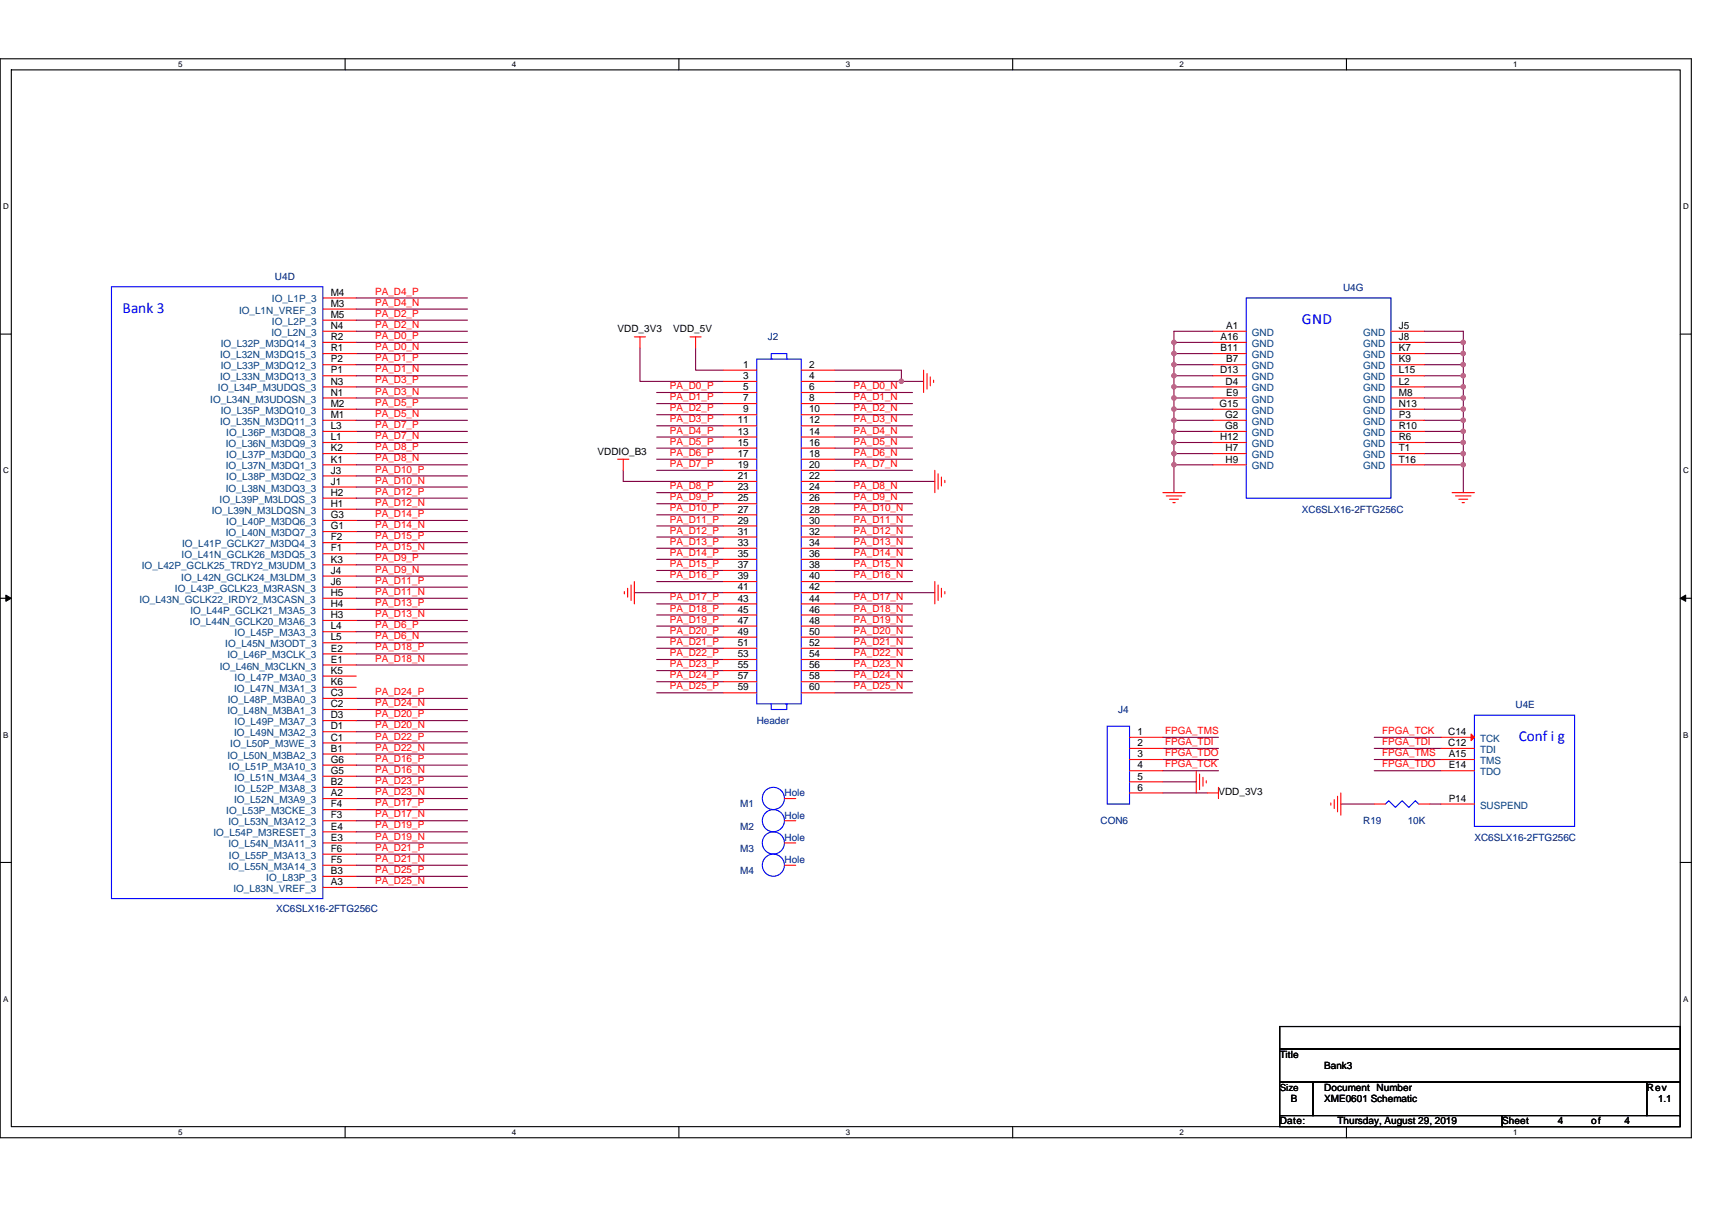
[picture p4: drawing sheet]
<svg xmlns="http://www.w3.org/2000/svg" width="297mm" height="210mm" viewBox="0 0 297 210" stroke-linecap="round" stroke-linejoin="round" font-family="sans-serif">
<path d="M0 10.2h293.5v187.2h-293.5zM2 12.1h289.5v183.4h-289.5z" fill="none" stroke="#000" stroke-width=".19"/>
<g fill="#fff">
<path d="M30.9 10.4h.8v1.6h-.8z"/>
<path d="M30.9 195.7h.8v1.6h-.8z"/>
</g>
<path d="M59.9 10.2v1.9M59.9 195.5v1.9" fill="none" stroke="#000" stroke-width=".19"/>
<g fill="#fff">
<path d="M88.8 10.4h.8v1.6h-.8z"/>
<path d="M88.8 195.7h.8v1.6h-.8z"/>
</g>
<path d="M117.8 10.2v1.9M117.8 195.5v1.9" fill="none" stroke="#000" stroke-width=".19"/>
<g fill="#fff">
<path d="M146.7 10.4h.8v1.6h-.8z"/>
<path d="M146.7 195.7h.8v1.6h-.8z"/>
</g>
<path d="M175.7 10.2v1.9M175.7 195.5v1.9" fill="none" stroke="#000" stroke-width=".19"/>
<g fill="#fff">
<path d="M204.7 10.4h.7v1.6h-.7z"/>
<path d="M204.7 195.7h.7v1.6h-.7z"/>
</g>
<path d="M233.6 10.2v1.9M233.6 195.5v1.9" fill="none" stroke="#000" stroke-width=".19"/>
<g fill="#fff">
<path d="M262.6 10.4h.7v1.6h-.7z"/>
<path d="M262.6 195.7h.7v1.6h-.7z"/>
<path d="M.5 35.1h1v1.5h-1z"/>
<path d="M292 35.1h1v1.5h-1z"/>
<path d="M.5 80.9h1v1.5h-1z"/>
<path d="M292 80.9h1v1.5h-1z"/>
</g>
<path d="M0 58h2M291.5 58h2" fill="none" stroke="#000" stroke-width=".19"/>
<g fill="#fff">
<path d="M.5 126.7h.9v1.6h-.9z"/>
<path d="M292 126.7h.9v1.6h-.9z"/>
</g>
<path d="M0 103.8h2M291.5 103.8h2" fill="none" stroke="#000" stroke-width=".19"/>
<path d="M1 103.3l1 .5-1 .6zM291.5 103.8l1-.5v1.1z" fill="#000" stroke="#000" stroke-width=".17"/>
<g fill="#fff">
<path d="M.5 172.6h.9v1.5h-.9z"/>
<path d="M292 172.6h.9v1.5h-.9z"/>
</g>
<path d="M0 149.7h2M291.5 149.7h2M222 178.1h69.5v3.9h-69.5zM222 182h69.5v5.8h-69.5zM222 187.8h5.8v5.8h-5.8zM222 193.6h38.6v1.9h-38.6zM227.8 187.8h57.9v5.8h-57.9zM260.6 193.6h30.9v1.9h-30.9zM285.7 187.8h5.8v5.8h-5.8z" fill="none" stroke="#000" stroke-width=".19"/>
<g fill="none" stroke="#800040" stroke-width=".19">
<path d="M61.8 51.7h19.3M61.8 53.6h19.3M61.8 55.6h19.3M61.8 57.5h19.3M61.8 59.4h19.3M203.7 59.4v2M203.7 59.4h6.8M210.5 57.5h-6.8v1.9M247.1 57.5h6.8v1.9M247.1 59.4h6.8M253.9 59.4v2M61.8 61.4h19.3"/>
<path d="M61.8 63.3h19.3M61.8 65.2h19.3M61.8 67.1h19.3M61.8 69.1h19.3M61.8 71h19.3M61.8 72.9h19.3M61.8 74.9h19.3M61.8 76.8h19.3M61.8 78.7h19.3M111 60.4v5.8h14.5M113.9 68.1h11.6M113.9 70h11.6"/>
<path d="M113.9 72h11.6M113.9 73.9h11.6M113.9 75.8h11.6M113.9 77.8h11.6M113.9 79.7h11.6M120.7 60.4v3.8h4.8M144.8 68.1h13.5M144.8 70h13.5M144.8 72h13.5M144.8 73.9h13.5M144.8 75.8h13.5M144.8 77.8h13.5"/>
<path d="M144.8 79.7h13.5M144.8 66.2h11.6M144.8 64.2h11.6v2M156.4 66.2h3.8M203.7 61.4v1.9M203.7 63.3v1.9M203.7 65.2v1.9M203.7 67.1v2M203.7 69.1v1.9M203.7 71v1.9M203.7 72.9v2M203.7 74.9v1.9"/>
<path d="M203.7 76.8v1.9M203.7 78.7v2M203.7 61.4h6.8M203.7 63.3h6.8M203.7 65.2h6.8M203.7 67.1h6.8M203.7 69.1h6.8M203.7 71h6.8M203.7 72.9h6.8M203.7 74.9h6.8M203.7 76.8h6.8M203.7 78.7h6.8"/>
<path d="M247.1 61.4h6.8M247.1 63.3h6.8M247.1 65.2h6.8M247.1 67.1h6.8M247.1 69.1h6.8M247.1 71h6.8M247.1 72.9h6.8M247.1 74.9h6.8M247.1 76.8h6.8M247.1 78.7h6.8M253.9 61.4v1.9M253.9 63.3v1.9"/>
<path d="M253.9 65.2v1.9M253.9 67.1v2M253.9 69.1v1.9M253.9 71v1.9M253.9 72.9v2M253.9 74.9v1.9M253.9 76.8v1.9M253.9 78.7v2M61.8 80.7h19.3M61.8 82.6h19.3M61.8 84.5h19.3M61.8 86.4h19.3"/>
<path d="M61.8 88.4h19.3M61.8 90.3h19.3M61.8 92.2h19.3M61.8 94.2h19.3M61.8 96.1h19.3M61.8 98h19.3M61.8 100h19.3M108.1 81.6v1.9h17.4M113.9 81.6h11.6M113.9 85.5h11.6M113.9 87.4h11.6M113.9 89.3h11.6"/>
<path d="M113.9 91.3h11.6M113.9 93.2h11.6M113.9 95.1h11.6M113.9 97.1h11.6M113.9 99h11.6M144.8 81.6h13.5M144.8 85.5h13.5M144.8 87.4h13.5M144.8 89.3h13.5M144.8 93.2h13.5M144.8 91.3h13.5M144.8 95.1h13.5"/>
<path d="M144.8 99h13.5M144.8 97.1h13.5M144.8 83.5h17.4M203.7 80.7v4.8M203.7 80.7h6.8M247.1 80.7h6.8M253.9 80.7v4.8M61.8 101.9h19.3M61.8 103.8h19.3M61.8 105.7h19.3M61.8 107.7h19.3M61.8 109.6h19.3"/>
<path d="M61.8 111.5h19.3M61.8 113.5h19.3M61.8 115.4h19.3M110.1 102.8h15.4M113.9 100.9h11.6M113.9 104.8h11.6M113.9 106.7h11.6M113.9 108.6h11.6M113.9 110.6h11.6M113.9 112.5h11.6M113.9 114.4h11.6M113.9 116.4h11.6"/>
<path d="M113.9 118.3h11.6M144.8 100.9h13.5M144.8 104.8h13.5M144.8 106.7h13.5M144.8 108.6h13.5M144.8 110.6h13.5M144.8 112.5h13.5M144.8 114.4h13.5M144.8 116.4h13.5M144.8 118.3h13.5M144.8 102.8h17.4M61.8 121.2h19.3"/>
<path d="M61.8 123.1h19.3M61.8 125.1h19.3M61.8 127h19.3M61.8 128.9h19.3M61.8 130.9h19.3M61.8 132.8h19.3M61.8 134.7h19.3M61.8 136.6h19.3M61.8 138.6h19.3M113.9 120.2h11.6M144.8 120.2h13.5M201.8 129.9h9.6"/>
<path d="M201.8 128h9.6M201.8 131.8h9.6M201.8 133.8h9.6M201.8 135.7h5.8M201.8 137.6h7.7M232.6 139.5h5.8M238.4 128h11.6M238.4 129.9h11.6M238.4 131.8h11.6M238.4 133.8h11.6M248.1 139.5h1.9M61.8 154h19.3"/>
<path d="M61.8 140.5h19.3M61.8 142.4h19.3M61.8 144.4h19.3M61.8 146.3h19.3M61.8 148.2h19.3M61.8 150.2h19.3M61.8 152.1h19.3"/>
</g>
<g fill="#f0f" stroke="#f0f" stroke-width=".19">
<circle cx="203.7" cy="59.4" r=".38"/>
<circle cx="253.9" cy="59.4" r=".38"/>
<circle cx="253.9" cy="63.3" r=".38"/>
<circle cx="253.9" cy="61.3" r=".38"/>
<circle cx="253.9" cy="65.2" r=".38"/>
<circle cx="253.9" cy="67.1" r=".38"/>
<circle cx="253.9" cy="69.1" r=".38"/>
<circle cx="253.9" cy="71" r=".38"/>
<circle cx="253.9" cy="72.9" r=".38"/>
<circle cx="253.9" cy="74.9" r=".38"/>
<circle cx="253.9" cy="76.8" r=".38"/>
<circle cx="253.9" cy="78.7" r=".38"/>
<circle cx="253.9" cy="80.6" r=".38"/>
<circle cx="203.7" cy="69.1" r=".38"/>
<circle cx="203.7" cy="71" r=".38"/>
<circle cx="203.7" cy="72.9" r=".38"/>
<circle cx="203.7" cy="76.8" r=".38"/>
<circle cx="203.7" cy="78.7" r=".38"/>
<circle cx="203.7" cy="61.3" r=".38"/>
<circle cx="203.7" cy="63.3" r=".38"/>
<circle cx="203.7" cy="67.1" r=".38"/>
<circle cx="203.7" cy="65.2" r=".38"/>
<circle cx="203.7" cy="74.9" r=".38"/>
<circle cx="203.7" cy="80.6" r=".38"/>
<circle cx="156.4" cy="66.2" r=".38"/>
</g>
<g fill="none" stroke="#f00" stroke-width=".19">
<path d="M56 51.7h5.8M56 53.6h5.8M56 55.6h5.8M56 57.5h5.8M56 59.4h5.8M110.1 58.5h1.9M111 58.5v1.9M119.7 58.5h1.9M120.7 58.5v1.9M210.5 57.5h5.7M210.5 59.4h5.7M241.3 57.5h5.8"/>
<path d="M241.3 59.4h5.8M56 61.4h5.8M56 63.3h5.8M56 65.2h5.8M56 67.1h5.8M56 69.1h5.8M56 71h5.8M56 72.9h5.8M56 74.9h5.8M56 76.8h5.8M56 78.7h5.8M107.2 79.7h1.9"/>
<path d="M108.1 79.7v1.9M125.5 64.2h5.8M125.5 66.2h5.8M125.5 68.1h5.8M125.5 70h5.8M125.5 72h5.8M125.5 73.9h5.8M125.5 75.8h5.8M125.5 77.8h5.8M125.5 79.7h5.8M139 64.2h5.8M139 66.2h5.8"/>
<path d="M139 68.1h5.8M139 70h5.8M139 72h5.8M139 73.9h5.8M139 75.8h5.8M139 77.8h5.8M139 79.7h5.8M160.2 64.2v3.9M160.8 64.8v2.7M161.4 65.4v1.6M162 66v.4M210.5 61.4h5.7"/>
<path d="M210.5 63.3h5.7M210.5 65.2h5.7M210.5 67.1h5.7M210.5 69.1h5.7M210.5 71h5.7M210.5 72.9h5.7M210.5 74.9h5.7M210.5 76.8h5.7M210.5 78.7h5.7M241.3 61.4h5.8M241.3 63.3h5.8M241.3 65.2h5.8"/>
<path d="M241.3 67.1h5.8M241.3 69.1h5.8M241.3 71h5.8M241.3 72.9h5.8M241.3 74.9h5.8M241.3 76.8h5.8M241.3 78.7h5.8M56 80.7h5.8M56 82.6h5.8M56 84.5h5.8M56 86.4h5.8M56 88.4h5.8"/>
<path d="M56 90.3h5.8M56 92.2h5.8M56 94.2h5.8M56 96.1h5.8M56 98h5.8M56 100h5.8M125.5 81.6h5.8M125.5 83.5h5.8M125.5 85.5h5.8M125.5 87.4h5.8M125.5 89.3h5.8M125.5 91.3h5.8"/>
<path d="M125.5 93.2h5.8M125.5 95.1h5.8M125.5 97.1h5.8M125.5 99h5.8M139 81.6h5.8M139 83.5h5.8M139 85.5h5.8M139 87.4h5.8M139 89.3h5.8M139 91.3h5.8M139 93.2h5.8M139 95.1h5.8"/>
<path d="M139 97.1h5.8M139 99h5.8M162.2 81.6v3.9M162.8 82.2v2.7M163.3 82.8v1.5M163.9 83.4v.4M201.8 85.5h3.8M202.4 86.1h2.6M202.9 86.6h1.6M203.5 87.2h.4M210.5 80.7h5.7M241.3 80.7h5.8"/>
<path d="M251.9 85.5h3.9M252.5 86.1h2.7M253.1 86.6h1.6M253.7 87.2h.4M56 101.9h5.8M56 103.8h5.8M56 105.7h5.8M56 107.7h5.8M56 109.6h5.8M56 111.5h5.8M56 113.5h5.8M56 115.4h5.8"/>
<path d="M56 117.3h5.8M56 119.3h5.8M108.3 102.7v.4M108.9 102.1v1.5M109.5 101.5v2.7M110.1 100.9v3.9M125.5 100.9h5.8M125.5 102.8h5.8M125.5 104.8h5.8M125.5 106.7h5.8M125.5 108.6h5.8M125.5 110.6h5.8"/>
<path d="M125.5 112.5h5.8M125.5 114.4h5.8M125.5 116.4h5.8M125.5 118.3h5.8M139 100.9h5.8M139 102.8h5.8M139 104.8h5.8M139 106.7h5.8M139 108.6h5.8M139 110.6h5.8M139 112.5h5.8M139 114.4h5.8"/>
<path d="M139 116.4h5.8M139 118.3h5.8M162.2 100.9v3.9M162.8 101.5v2.7M163.3 102.1v1.5M163.9 102.7v.4M56 121.2h5.8M56 123.1h5.8M56 125.1h5.8M56 127h5.8M56 128.9h5.8M56 130.9h5.8"/>
<path d="M56 132.8h5.8M56 134.7h5.8M56 136.6h5.8M56 138.6h5.8M125.5 120.2h5.8M136.1 138.6h2M139 120.2h5.8M196 128h5.8M196 129.9h5.8M196 131.8h5.8M196 133.8h5.8M196 135.7h5.8"/>
<path d="M196 137.6h5.8M207.6 133.8v3.8M208.1 134.3v2.7M208.7 134.9v1.5M209.3 135.5v.4M209.5 137.6h1.9M211.4 136.6v2M230.9 139.3v.4M231.5 138.8v1.5M232.1 138.2v2.7M232.6 137.6v3.9M238.4 139.5h2"/>
<path d="M246.2 139.5h1.9M250 128h5.8M250 129.9h5.8M250 131.8h5.8M250 133.8h5.8M250 139.5h5.8M56 140.5h5.8M56 142.4h5.8M56 144.4h5.8M56 146.3h5.8M56 148.2h5.8M56 150.2h5.8"/>
<path d="M56 152.1h5.8M56 154h5.8M136.1 150.2h2M136.1 146.3h2M136.1 142.4h2"/>
</g>
<g fill="none" stroke="#00f" stroke-width=".19">
<path d="M19.3 49.8h36.7v106.1h-36.7zM216.2 51.7h25.1v34.7h-25.1zM131.3 62.3h7.7v59.9h-7.7zM134 62.3h-.2v-.9h2.7v.9M133.8 122.2v.9h2.7v-.9h-.2M192.1 126h3.9v13.5h-3.9zM240.4 139.5l.6-.5 1.1 1.1 1.2-1.1 1.1 1.1 1.2-1.1 .6 .5M255.8 124.1h17.4v19.3h-17.4z"/>
<circle cx="134.2" cy="138.6" r="1.92"/>
<circle cx="134.2" cy="146.3" r="1.92"/>
<circle cx="134.2" cy="150.1" r="1.92"/>
<circle cx="134.2" cy="142.4" r="1.92"/>
</g>
<path d="M255.2 127.4l.6 .6-.6 .5z" fill="#f00" stroke="#f00" stroke-width=".19"/>
<g font-size="2.7" fill="#00f">
<text x="21.3" y="54.3">Bank 3</text>
<text x="225.9" y="56.2">GND</text>
</g>
<text font-size="2.6" fill="#00f" x="263.5" y="128.5">Conf i g</text>
<g font-size="1.7" fill="#004080">
<text x="47.2" y="52.5">IO_L1P_3</text>
<text x="41.5" y="54.4">IO_L1N_VREF_3</text>
<text x="47.1" y="58.3">IO_L2N_3</text>
<text x="47.2" y="56.3">IO_L2P_3</text>
<text x="217.2" y="58.3">GND</text>
<text x="236.5" y="58.3">GND</text>
<text x="38.2" y="62.1">IO_L32N_M3DQ15_3</text>
<text x="38.2" y="66">IO_L33N_M3DQ13_3</text>
<text x="38.3" y="60.2">IO_L32P_M3DQ14_3</text>
<text x="38.3" y="64.1">IO_L33P_M3DQ12_3</text>
<text x="217.2" y="60.2">GND</text>
<text x="217.2" y="62.1">GND</text>
<text x="217.2" y="64.1">GND</text>
<text x="217.2" y="66">GND</text>
<text x="236.5" y="60.2">GND</text>
<text x="236.5" y="62.1">GND</text>
<text x="236.5" y="64.1">GND</text>
<text x="236.5" y="66">GND</text>
<text x="36.5" y="69.8">IO_L34N_M3UDQSN_3</text>
<text x="37.8" y="67.9">IO_L34P_M3UDQS_3</text>
<text x="38.3" y="71.8">IO_L35P_M3DQ10_3</text>
<text x="217.2" y="67.9">GND</text>
<text x="217.2" y="69.8">GND</text>
<text x="217.2" y="71.8">GND</text>
<text x="236.5" y="67.9">GND</text>
<text x="236.5" y="69.8">GND</text>
<text x="236.5" y="71.8">GND</text>
<text x="38.2" y="73.7">IO_L35N_M3DQ11_3</text>
<text x="39.2" y="77.6">IO_L36N_M3DQ9_3</text>
<text x="39.3" y="75.6">IO_L36P_M3DQ8_3</text>
<text x="217.2" y="73.7">GND</text>
<text x="217.2" y="75.6">GND</text>
<text x="217.2" y="77.6">GND</text>
<text x="236.5" y="73.7">GND</text>
<text x="236.5" y="75.6">GND</text>
<text x="236.5" y="77.6">GND</text>
<text x="39.2" y="81.4">IO_L37N_M3DQ1_3</text>
<text x="39.3" y="79.5">IO_L37P_M3DQ0_3</text>
<text x="39.3" y="83.4">IO_L38P_M3DQ2_3</text>
<text x="217.2" y="79.5">GND</text>
<text x="217.2" y="81.4">GND</text>
<text x="236.5" y="79.5">GND</text>
<text x="236.5" y="81.4">GND</text>
<text x="36.8" y="89.2">IO_L39N_M3LDQSN_3</text>
<text x="38.1" y="87.2">IO_L39P_M3LDQS_3</text>
<text x="39.2" y="85.3">IO_L38N_M3DQ3_3</text>
<text x="31.6" y="95">IO_L41P_GCLK27_M3DQ4_3</text>
<text x="39.2" y="93">IO_L40N_M3DQ7_3</text>
<text x="39.3" y="91.1">IO_L40P_M3DQ6_3</text>
<text x="24.6" y="98.8">IO_L42P_GCLK25_TRDY2_M3UDM_3</text>
<text x="31.5" y="100.8">IO_L42N_GCLK24_M3LDM_3</text>
<text x="31.5" y="96.9">IO_L41N_GCLK26_M3DQ5_3</text>
<text x="24.2" y="104.6">IO_L43N_GCLK22_IRDY2_M3CASN_3</text>
<text x="30.3" y="102.7">IO_L43P_GCLK23_M3RASN_3</text>
<text x="33" y="106.5">IO_L44P_GCLK21_M3A5_3</text>
<text x="33" y="108.5">IO_L44N_GCLK20_M3A6_3</text>
<text x="39.1" y="112.3">IO_L45N_M3ODT_3</text>
<text x="40.7" y="110.4">IO_L45P_M3A3_3</text>
<text x="38.1" y="116.2">IO_L46N_M3CLKN_3</text>
<text x="39.5" y="114.3">IO_L46P_M3CLK_3</text>
<text x="40.7" y="118.1">IO_L47P_M3A0_3</text>
<text x="39.5" y="123.9">IO_L48N_M3BA1_3</text>
<text x="39.5" y="122">IO_L48P_M3BA0_3</text>
<text x="40.6" y="120.1">IO_L47N_M3A1_3</text>
<text x="40.7" y="125.8">IO_L49P_M3A7_3</text>
<text x="39.5" y="131.6">IO_L50N_M3BA2_3</text>
<text x="40" y="129.7">IO_L50P_M3WE_3</text>
<text x="40.6" y="127.8">IO_L49N_M3A2_3</text>
<text x="256.8" y="128.7">TCK</text>
<text x="256.8" y="130.7">TDI</text>
<text x="39.7" y="133.6">IO_L51P_M3A10_3</text>
<text x="40.6" y="135.5">IO_L51N_M3A4_3</text>
<text x="40.7" y="137.4">IO_L52P_M3A8_3</text>
<text x="256.8" y="132.6">TMS</text>
<text x="256.8" y="134.5">TDO</text>
<text x="39.3" y="141.3">IO_L53P_M3CKE_3</text>
<text x="39.6" y="143.2">IO_L53N_M3A12_3</text>
<text x="40.6" y="139.4">IO_L52N_M3A9_3</text>
<text x="256.8" y="140.3">SUSPEND</text>
<text x="37" y="145.1">IO_L54P_M3RESET_3</text>
<text x="39.6" y="147.1">IO_L54N_M3A11_3</text>
<text x="39.7" y="149">IO_L55P_M3A13_3</text>
<text x="39.6" y="150.9">IO_L55N_M3A14_3</text>
<text x="40.5" y="154.8">IO_L83N_VREF_3</text>
<text x="46.2" y="152.9">IO_L83P_3</text>
</g>
<g font-size="1.7" fill="#000080">
<text x="47.7" y="48.6">U4D</text>
<text x="233" y="50.5">U4G</text>
<text x="133.2" y="59">J2</text>
<text x="225.9" y="89">XC6SLX16-2FTG256C</text>
<text x="131.3" y="125.6">Header</text>
<text x="194" y="123.7">J4</text>
<text x="263" y="122.9">U4E</text>
<text x="128.4" y="140.1">M1</text>
<text x="128.4" y="144">M2</text>
<text x="136.1" y="138.2">Hole</text>
<text x="136.1" y="142">Hole</text>
<text x="190.9" y="143">CON6</text>
<text x="236.5" y="143">R19</text>
<text x="244.2" y="143">10K</text>
<text x="128.4" y="147.8">M3</text>
<text x="136.1" y="149.8">Hole</text>
<text x="136.1" y="145.9">Hole</text>
<text x="255.8" y="145.9">XC6SLX16-2FTG256C</text>
<text x="128.4" y="151.7">M4</text>
<text x="47.9" y="158.3">XC6SLX16-2FTG256C</text>
</g>
<g font-size="1.7">
<text x="57.4" y="51.3">M4</text>
<text x="57.4" y="53.2">M3</text>
<text x="57.4" y="55.2">M5</text>
<text x="57.4" y="59">R2</text>
<text x="57.4" y="57.1">N4</text>
<text x="107.2" y="57.7">VDD_3V3</text>
<text x="116.8" y="57.7">VDD_5V</text>
<text x="211.8" y="59">A16</text>
<text x="212.7" y="57.1">A1</text>
<text x="242.7" y="57.1">J5</text>
<text x="242.7" y="59">J8</text>
<text x="57.4" y="62.9">P2</text>
<text x="57.4" y="61">R1</text>
<text x="57.4" y="64.8">P1</text>
<text x="129" y="63.8">1</text>
<text x="129" y="65.8">3</text>
<text x="140.4" y="63.8">2</text>
<text x="140.4" y="65.8">4</text>
<text x="211.7" y="64.8">D13</text>
<text x="211.8" y="61">B11</text>
<text x="212.7" y="62.9">B7</text>
<text x="242.7" y="61">K7</text>
<text x="242.7" y="62.9">K9</text>
<text x="242.7" y="64.8">L15</text>
<text x="57.4" y="70.6">M2</text>
<text x="57.4" y="66.7">N3</text>
<text x="57.4" y="68.7">N1</text>
<text x="129" y="67.7">5</text>
<text x="129" y="69.6">7</text>
<text x="129" y="71.6">9</text>
<text x="140.4" y="67.7">6</text>
<text x="140.4" y="69.6">8</text>
<text x="140.4" y="71.6">10</text>
<text x="211.6" y="70.6">G15</text>
<text x="212.7" y="66.7">D4</text>
<text x="212.7" y="68.7">E9</text>
<text x="242.7" y="66.7">L2</text>
<text x="242.7" y="68.7">M8</text>
<text x="242.7" y="70.6">N13</text>
<text x="57.4" y="76.4">L1</text>
<text x="57.4" y="74.5">L3</text>
<text x="57.4" y="72.5">M1</text>
<text x="128" y="73.5">11</text>
<text x="128" y="75.4">13</text>
<text x="128" y="77.4">15</text>
<text x="140.4" y="73.5">12</text>
<text x="140.4" y="75.4">14</text>
<text x="140.4" y="77.4">16</text>
<text x="211.7" y="76.4">H12</text>
<text x="212.6" y="72.5">G2</text>
<text x="212.6" y="74.5">G8</text>
<text x="242.7" y="72.5">P3</text>
<text x="242.7" y="74.5">R10</text>
<text x="242.7" y="76.4">R6</text>
<text x="57.4" y="80.3">K1</text>
<text x="57.4" y="78.3">K2</text>
<text x="57.4" y="82.2">J3</text>
<text x="103.7" y="78.9">VDDIO_B3</text>
<text x="128" y="79.3">17</text>
<text x="128" y="81.2">19</text>
<text x="128" y="83.1">21</text>
<text x="140.4" y="79.3">18</text>
<text x="140.4" y="81.2">20</text>
<text x="140.4" y="83.1">22</text>
<text x="212.7" y="78.3">H7</text>
<text x="212.7" y="80.3">H9</text>
<text x="242.7" y="78.3">T1</text>
<text x="242.7" y="80.3">T16</text>
<text x="57.4" y="84.1">J1</text>
<text x="57.4" y="86">H2</text>
<text x="57.4" y="89.9">G3</text>
<text x="57.4" y="88">H1</text>
<text x="128" y="85.1">23</text>
<text x="128" y="87">25</text>
<text x="128" y="88.9">27</text>
<text x="140.4" y="85.1">24</text>
<text x="140.4" y="87">26</text>
<text x="140.4" y="88.9">28</text>
<text x="57.4" y="91.8">G1</text>
<text x="57.4" y="93.8">F2</text>
<text x="57.4" y="95.7">F1</text>
<text x="128" y="90.9">29</text>
<text x="128" y="92.8">31</text>
<text x="128" y="94.7">33</text>
<text x="140.4" y="90.9">30</text>
<text x="140.4" y="92.8">32</text>
<text x="140.4" y="94.7">34</text>
<text x="57.4" y="101.5">J6</text>
<text x="57.4" y="99.6">J4</text>
<text x="57.4" y="97.6">K3</text>
<text x="128" y="96.7">35</text>
<text x="128" y="98.6">37</text>
<text x="128" y="100.5">39</text>
<text x="140.4" y="96.7">36</text>
<text x="140.4" y="98.6">38</text>
<text x="140.4" y="100.5">40</text>
<text x="57.4" y="105.3">H4</text>
<text x="57.4" y="103.4">H5</text>
<text x="57.4" y="107.3">H3</text>
<text x="128" y="102.4">41</text>
<text x="128" y="104.4">43</text>
<text x="128" y="106.3">45</text>
<text x="140.4" y="102.4">42</text>
<text x="140.4" y="104.4">44</text>
<text x="140.4" y="106.3">46</text>
<text x="57.4" y="113.1">E2</text>
<text x="57.4" y="109.2">L4</text>
<text x="57.4" y="111.1">L5</text>
<text x="128" y="108.2">47</text>
<text x="128" y="110.2">49</text>
<text x="128" y="112.1">51</text>
<text x="140.4" y="108.2">48</text>
<text x="140.4" y="110.2">50</text>
<text x="140.4" y="112.1">52</text>
<text x="57.4" y="118.9">K6</text>
<text x="57.4" y="115">E1</text>
<text x="57.4" y="116.9">K5</text>
<text x="128" y="114">53</text>
<text x="128" y="116">55</text>
<text x="128" y="117.9">57</text>
<text x="128" y="119.8">59</text>
<text x="140.4" y="114">54</text>
<text x="140.4" y="116">56</text>
<text x="140.4" y="117.9">58</text>
<text x="140.4" y="119.8">60</text>
<text x="57.4" y="122.7">C2</text>
<text x="57.4" y="124.7">D3</text>
<text x="57.4" y="120.8">C3</text>
<text x="57.4" y="128.5">C1</text>
<text x="57.4" y="130.5">B1</text>
<text x="57.4" y="126.6">D1</text>
<text x="197.3" y="127.6">1</text>
<text x="197.3" y="129.5">2</text>
<text x="197.3" y="131.4">3</text>
<text x="251.3" y="127.6">C14</text>
<text x="251.3" y="129.5">C12</text>
<text x="251.4" y="131.4">A15</text>
<text x="57.4" y="132.4">G6</text>
<text x="57.4" y="134.3">G5</text>
<text x="57.4" y="136.2">B2</text>
<text x="197.3" y="133.3">4</text>
<text x="197.3" y="135.3">5</text>
<text x="197.3" y="137.2">6</text>
<text x="211.4" y="138">VDD_3V3</text>
<text x="251.4" y="133.4">E14</text>
<text x="57.4" y="138.2">A2</text>
<text x="57.4" y="142">F3</text>
<text x="57.4" y="140.1">F4</text>
<text x="57.4" y="144">E4</text>
<text x="251.4" y="139.1">P14</text>
<text x="57.4" y="147.8">F6</text>
<text x="57.4" y="145.9">E3</text>
<text x="57.4" y="149.8">F5</text>
<text x="57.4" y="153.6">A3</text>
<text x="57.4" y="151.7">B3</text>
<text x="222" y="183.6">Title</text>
<text x="229.8" y="185.5">Bank3</text>
<text x="222" y="189.3">Size</text>
<text x="224" y="191.3">B</text>
<text x="229.8" y="189.3">Document Number</text>
<text x="229.8" y="191.3">XME0601 Schematic</text>
<text x="285.7" y="189.3">Rev</text>
<text x="287.7" y="191.3">1.1</text>
<text x="222" y="195.1">Date:</text>
<text x="232.1" y="195.1">Thursday, August 29, 2019</text>
<text x="260.6" y="195.1">Sheet</text>
<text x="270.3" y="195.1">4</text>
<text x="276.1" y="195.1">of</text>
<text x="281.9" y="195.1">4</text>
</g>
<g font-size="1.7" fill="#f00">
<text x="65.1" y="51.1">PA_D4_P</text>
<text x="65.1" y="53">PA_D4_N</text>
<text x="65.1" y="55">PA_D2_P</text>
<text x="65.1" y="56.9">PA_D2_N</text>
<text x="65.1" y="58.8">PA_D0_P</text>
<text x="65.1" y="60.8">PA_D0_N</text>
<text x="65.1" y="62.7">PA_D1_P</text>
<text x="65.1" y="64.6">PA_D1_N</text>
<text x="65.1" y="66.5">PA_D3_P</text>
<text x="65.1" y="68.5">PA_D3_N</text>
<text x="65.1" y="70.4">PA_D5_P</text>
<text x="116.2" y="67.5">PA_D0_P</text>
<text x="116.2" y="69.4">PA_D1_P</text>
<text x="116.2" y="71.4">PA_D2_P</text>
<text x="148.1" y="67.5">PA_D0_N</text>
<text x="148.1" y="69.4">PA_D1_N</text>
<text x="148.1" y="71.4">PA_D2_N</text>
<text x="65.1" y="72.3">PA_D5_N</text>
<text x="65.1" y="74.3">PA_D7_P</text>
<text x="65.1" y="76.2">PA_D7_N</text>
<text x="116.2" y="73.3">PA_D3_P</text>
<text x="116.2" y="75.2">PA_D4_P</text>
<text x="116.2" y="77.2">PA_D5_P</text>
<text x="148.1" y="73.3">PA_D3_N</text>
<text x="148.1" y="75.2">PA_D4_N</text>
<text x="148.1" y="77.2">PA_D5_N</text>
<text x="65.1" y="78.1">PA_D8_P</text>
<text x="65.1" y="80.1">PA_D8_N</text>
<text x="65.1" y="82">PA_D10_P</text>
<text x="65.1" y="83.9">PA_D10_N</text>
<text x="116.2" y="79.1">PA_D6_P</text>
<text x="116.2" y="81">PA_D7_P</text>
<text x="148.1" y="79.1">PA_D6_N</text>
<text x="148.1" y="81">PA_D7_N</text>
<text x="65.1" y="85.9">PA_D12_P</text>
<text x="65.1" y="87.8">PA_D12_N</text>
<text x="65.1" y="89.7">PA_D14_P</text>
<text x="116.2" y="84.9">PA_D8_P</text>
<text x="116.2" y="86.8">PA_D9_P</text>
<text x="116.2" y="88.8">PA_D10_P</text>
<text x="148.1" y="84.9">PA_D8_N</text>
<text x="148.1" y="86.8">PA_D9_N</text>
<text x="148.1" y="88.8">PA_D10_N</text>
<text x="65.1" y="91.7">PA_D14_N</text>
<text x="65.1" y="93.6">PA_D15_P</text>
<text x="65.1" y="95.5">PA_D15_N</text>
<text x="116.2" y="90.7">PA_D11_P</text>
<text x="116.2" y="92.6">PA_D12_P</text>
<text x="116.2" y="94.6">PA_D13_P</text>
<text x="148.1" y="92.6">PA_D12_N</text>
<text x="148.1" y="90.7">PA_D11_N</text>
<text x="148.1" y="94.6">PA_D13_N</text>
<text x="65.1" y="97.4">PA_D9_P</text>
<text x="65.1" y="99.4">PA_D9_N</text>
<text x="65.1" y="101.3">PA_D11_P</text>
<text x="116.2" y="96.5">PA_D14_P</text>
<text x="116.2" y="98.4">PA_D15_P</text>
<text x="116.2" y="100.3">PA_D16_P</text>
<text x="148.1" y="98.4">PA_D15_N</text>
<text x="148.1" y="96.5">PA_D14_N</text>
<text x="148.1" y="100.3">PA_D16_N</text>
<text x="65.1" y="103.2">PA_D11_N</text>
<text x="65.1" y="105.2">PA_D13_P</text>
<text x="65.1" y="107.1">PA_D13_N</text>
<text x="116.2" y="104.2">PA_D17_P</text>
<text x="116.2" y="106.1">PA_D18_P</text>
<text x="148.1" y="104.2">PA_D17_N</text>
<text x="148.1" y="106.1">PA_D18_N</text>
<text x="65.1" y="109">PA_D6_P</text>
<text x="65.1" y="111">PA_D6_N</text>
<text x="65.1" y="112.9">PA_D18_P</text>
<text x="116.2" y="108.1">PA_D19_P</text>
<text x="116.2" y="110">PA_D20_P</text>
<text x="116.2" y="111.9">PA_D21_P</text>
<text x="116.2" y="113.9">PA_D22_P</text>
<text x="148.1" y="108.1">PA_D19_N</text>
<text x="148.1" y="110">PA_D20_N</text>
<text x="148.1" y="111.9">PA_D21_N</text>
<text x="148.1" y="113.9">PA_D22_N</text>
<text x="65.1" y="114.8">PA_D18_N</text>
<text x="116.2" y="115.8">PA_D23_P</text>
<text x="116.2" y="117.7">PA_D24_P</text>
<text x="116.2" y="119.6">PA_D25_P</text>
<text x="148.1" y="115.8">PA_D23_N</text>
<text x="148.1" y="117.7">PA_D24_N</text>
<text x="148.1" y="119.6">PA_D25_N</text>
<text x="65.1" y="120.6">PA_D24_P</text>
<text x="65.1" y="122.5">PA_D24_N</text>
<text x="65.1" y="124.5">PA_D20_P</text>
<text x="65.1" y="126.4">PA_D20_N</text>
<text x="65.1" y="128.3">PA_D22_P</text>
<text x="65.1" y="130.3">PA_D22_N</text>
<text x="202.1" y="129.3">FPGA_TDI</text>
<text x="202.1" y="127.4">FPGA_TMS</text>
<text x="202.1" y="131.2">FPGA_TDO</text>
<text x="239.8" y="127.4">FPGA_TCK</text>
<text x="239.8" y="129.3">FPGA_TDI</text>
<text x="239.8" y="131.2">FPGA_TMS</text>
<text x="65.1" y="132.2">PA_D16_P</text>
<text x="65.1" y="134.1">PA_D16_N</text>
<text x="65.1" y="136">PA_D23_P</text>
<text x="65.1" y="138">PA_D23_N</text>
<text x="202.1" y="133.2">FPGA_TCK</text>
<text x="239.8" y="133.2">FPGA_TDO</text>
<text x="65.1" y="139.9">PA_D17_P</text>
<text x="65.1" y="141.8">PA_D17_N</text>
<text x="65.1" y="143.8">PA_D19_P</text>
<text x="65.1" y="145.7">PA_D19_N</text>
<text x="65.1" y="147.6">PA_D21_P</text>
<text x="65.1" y="149.6">PA_D21_N</text>
<text x="65.1" y="153.4">PA_D25_N</text>
<text x="65.1" y="151.5">PA_D25_P</text>
</g>
<g font-size="1.4">
<text x="30.9" y="11.7">5</text>
<text x="88.8" y="11.7">4</text>
<text x="146.7" y="11.7">3</text>
<text x="204.7" y="11.7">2</text>
<text x="262.6" y="11.7">1</text>
<text x=".5" y="36.3">D</text>
<text x="292" y="36.3">D</text>
<text x=".5" y="82.1">C</text>
<text x="292" y="82.1">C</text>
<text x=".5" y="128">B</text>
<text x="292" y="128">B</text>
<text x=".5" y="173.8">A</text>
<text x="292" y="173.8">A</text>
<text x="30.9" y="197">5</text>
<text x="88.8" y="197">4</text>
<text x="146.7" y="197">3</text>
<text x="204.7" y="197">2</text>
<text x="262.6" y="197">1</text>
</g>
</svg>
